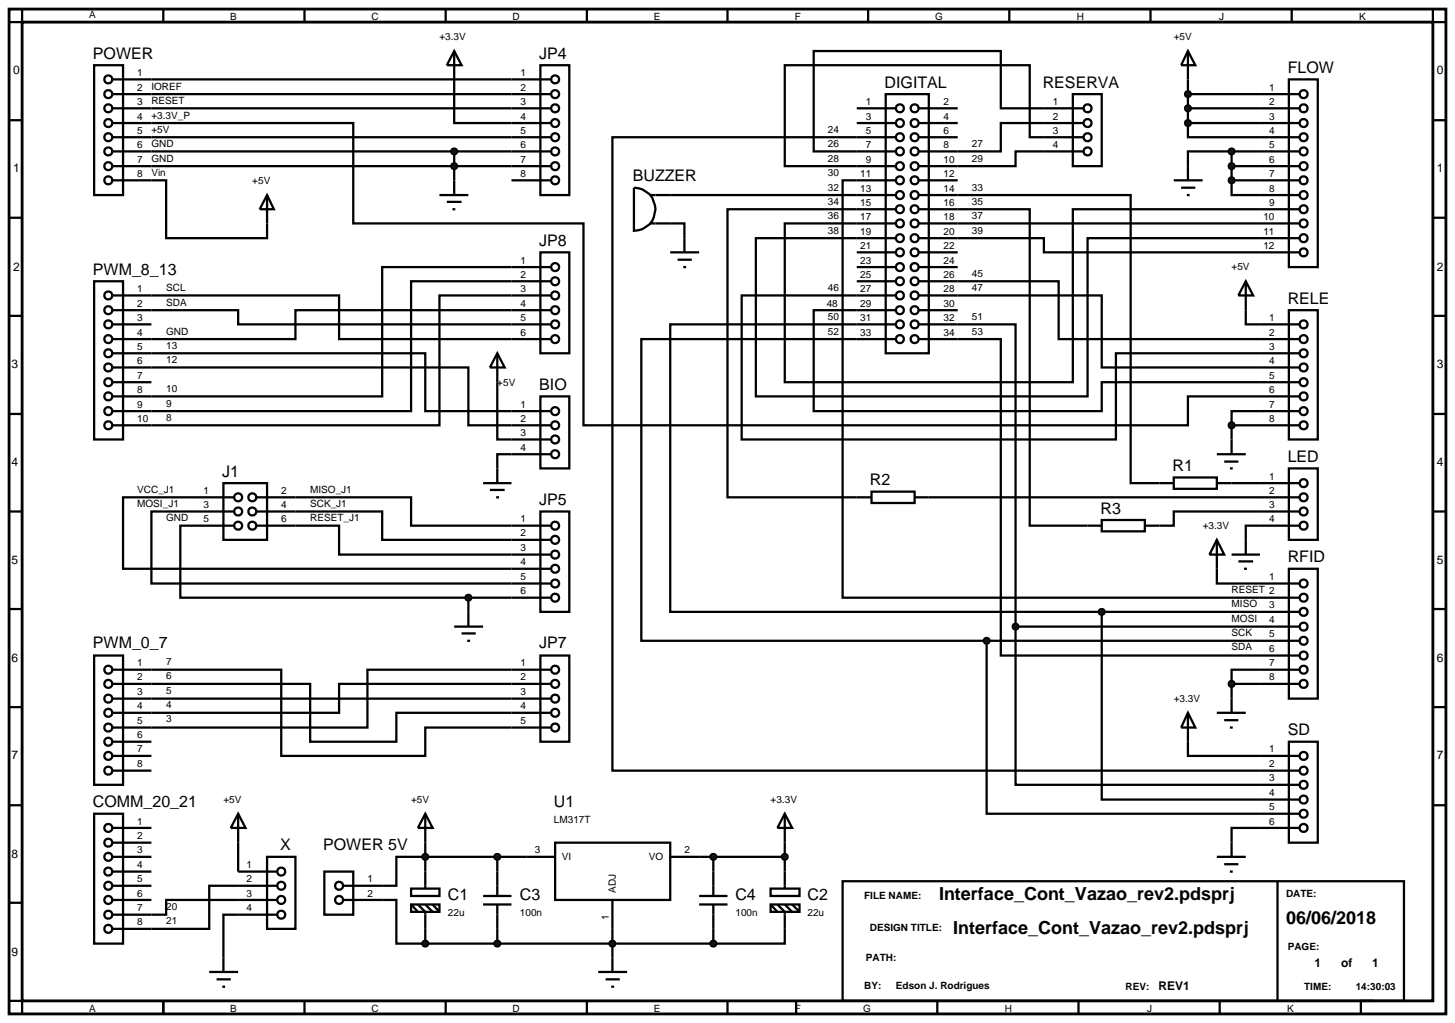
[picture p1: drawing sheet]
<svg xmlns="http://www.w3.org/2000/svg" width="257mm" height="180mm" viewBox="0 0 257 180" stroke-linecap="round" stroke-linejoin="round" font-family="sans-serif">
<path d="M1.6 1.6h253.4v177.2h-253.4zM3.9 3.9h248.8v172.6h-248.8z" fill="none" stroke="#000" stroke-width=".5"/>
<g fill="none" stroke="#000" stroke-width=".4">
<path d="M3.9 1.6v2.3h-2.3M16.6 11.5h5.1v22.9h-5.1zM19.9 14h70.3M19.9 16.6h70.3M19.9 19.1h70.3M28.8 1.6v2.3M53.7 1.6v2.3M78.6 1.6v2.3M80.1 14v7.7h10.1M103.5 1.6v2.3M128.3 1.6v2.3M151.1 19.1h6.9"/>
<path d="M153.1 1.6v2.3M156.2 16.6h7.6v45.7h-7.6zM162 19.1h6.9M178 1.6v2.3M184.1 19.1h-7.6v-10.1h-33v17.7h14.5M202.9 1.6v2.3M209.5 16.6h12.7M209.5 19.1h12.7M209.5 14v7.7M227.8 1.6v2.3M252.7 1.6v2.3h2.3M1.6 21.2h2.3"/>
<path d="M1.6 38.4h2.3M19.9 21.7h42.4v17.7h40.6v35.6h106.6v-5.1h12.7M19.9 31.8h9.4v10.2h17.8v-2.6M19.9 24.2h70.3M19.9 29.3h70.3M19.9 26.7h70.3M80.1 26.7v5.1M118.2 39.4h2.5v2.6M118.2 34.4h39.8M151.1 21.7h6.9M158 31.8h-9.4v73.6h73.6M158 24.2h-50v111.7h114.2"/>
<path d="M158 36.9h-29.7v50.8h22.8M162 34.4h37.4v50.8h5.1M162 36.9h19.6v55.8h10.2M162 24.2h6.9M162 39.4h60.2M162 31.8h6.9M162 21.7h6.9M184.1 21.7h-7.6v5h-14.5M184.1 24.2h-2.5v-12.7h-43.2v17.8h19.6M184.1 26.7h-5v2.6h-17.1M209.5 21.7v2.5h12.7M209.5 21.7h12.7"/>
<path d="M217.2 26.7h-7.7v2.6M217.2 31.8v2.6h5M217.2 29.3h5M217.2 26.7h5M217.2 26.7v5.1M217.2 31.8h5M222.2 36.9h-33v30.5h-50.8v-28h19.6M252.7 21.2h2.3M252.7 38.4h2.3M1.6 55.7h2.3M16.6 49.6h5.1v27.9h-5.1zM19.9 52.1h39.9v7.7h37.3"/>
<path d="M19.9 54.7h22.1v2.5h55.1M19.9 57.2h6.8M95.3 44.5h5.1v17.8h-5.1zM97.1 54.7h-45v5.1h-32.2M97.1 47.1h-29.7v22.8h-47.5M97.1 49.6h-24.6v22.9h-52.6M97.1 52.1h-19.6v22.9h-57.6M151.1 47.1h6.9M151.1 49.6h6.9M151.1 44.5h6.9M158 42h-24.7v27.9h58.5v-27.9h30.4M158 52.1h-27.2v25.4h66v-15.2h25.4"/>
<path d="M158 54.7h-14.5v17.8h50.8v-5.1h27.9M158 57.2h-39.8v50.7h76.1M158 59.8h-44.9v53.2h60.9M162 42h22.1v2.5h38.1M162 49.6h24.7v10.2h35.5M162 52.1h32.3v12.7h27.9M162 59.8h14.5v55.8h45.7M162 57.2h17.1v53.3M162 47.1h6.9M162 54.7h6.9M162 44.5h6.9M219.7 54.7v2.5h2.5"/>
<path d="M252.7 55.7h2.3M1.6 73h2.3M19.9 62.3h55.1v10.2h15.2M19.9 64.8h62.7v10.2h7.6M19.9 67.4h6.8M87.7 67.4v10.1h2.5M217.2 75v2.5M217.2 75h5M222.2 72.5h-5v2.5M252.7 73h2.3M1.6 90.2h2.3M34.4 87.7h-12.7v12.6h75.4"/>
<path d="M34.4 90.2h-7.7v12.7h70.4M34.4 92.7h-2.6v12.7h50.8M52.1 87.7h20.4v5h24.6M52.1 90.2h15.3v5h29.7M52.1 92.7h7.7v5.1h37.3M90.2 80.1h-2.5v2.5M95.3 90.2h5.1v17.7h-5.1zM163.8 87.7h58.4M217.2 85.2h5M222.2 90.2h-15.2v2.5h-2.5M222.2 92.7h-2.5v2.5M252.7 90.2h2.3"/>
<path d="M1.6 107.4h2.3M16.6 115.6h5.1v22.8h-5.1zM19.9 118.1h29.7v15.2h25.4v-5h22.1M82.6 105.4h14.5M82.6 105.4v2.5M95.3 115.6h5.1v15.2h-5.1zM97.1 118.1h-32.3v10.2h-44.9M174 113v30.5h48.2M174 113h48.2M179.1 110.5v27.9h43.1M179.1 110.5h43.1M194.3 107.9v33.1h27.9"/>
<path d="M194.3 107.9h27.9M214.6 100.3v2.6h7.6M222.2 118.1h-5v2.5M252.7 107.4h2.3M1.6 124.7h2.3M19.9 120.6h34.8v10.2h15.2v-5.1h27.2M19.9 123.2h77.2M19.9 130.8h6.8M19.9 133.3h6.8M19.9 135.9h6.8M97.1 120.6h-37.3v5.1h-39.9M209.5 130.8v2.5h12.7"/>
<path d="M217.2 120.6v2.6M217.2 120.6h5M252.7 124.7h2.3M1.6 142h2.3M1.6 159.2h2.3M16.6 143.5h5.1v22.9h-5.1zM19.9 151.1h6.8M19.9 146h6.8M19.9 148.6h6.8M19.9 153.7h6.8M19.9 156.2h6.8M19.9 158.7h6.8"/>
<path d="M42 156.2h-5.1v7.6h-17M42 158.7h-12.7v2.6h-9.4M42 148.6v5.1M67.4 158.7h2.5v7.7h5.1M72.5 156.7h5v1.3h-5zM72.5 159.5h5v1.3h-5zM72.5 159.5l1.2 1.3M73.7 159.5l1.3 1.3v5.6M75 143.5l1.3 2.5h-2.6zM75 143.5v13.2M75 159.5l1.3 1.3M76.3 159.5l1.2 1.3"/>
<path d="M85.2 159.5h5M85.2 158h5M87.7 151.1v6.9M87.7 159.5v6.9M97.9 148.6h20.3v10.1h-20.3zM97.9 151.1h-28v5.1h-2.5M108 158.7v12.7M118.2 151.1h20.2M123.3 159.5h5M123.3 158h5M125.8 151.1v6.9M125.8 159.5v6.9"/>
<path d="M135.9 156.7h5.1v1.3h-5.1zM135.9 159.5h5.1v1.3h-5.1zM135.9 159.5l1.2 1.3M137.1 159.5l1.3 1.3v5.6h-12.6M138.4 143.5l1.3 2.5h-2.6zM138.4 143.5v13.2M138.4 159.5l1.3 1.3M139.7 159.5l1.3 1.3M148.6 155.4h99v21.1h-99zM222.2 146h-5v2.6M225.3 155.4v21.1M252.7 142h2.3"/>
<path d="M1.6 176.5h2.3v2.3M28.8 176.5v2.3M42 161.3h-2.6v7.6M53.7 176.5v2.3M75 166.4h50.8M78.6 176.5v2.3M103.5 176.5v2.3M105.5 171.4h5.1M106.8 172.7h2.5M107.8 174h.5M128.3 176.5v2.3M140.4 176.5v2.3"/>
<path d="M165.3 176.5v2.3M190.2 176.5v2.3M215.1 176.5v2.3M242.3 176.5h-2.3v2.3"/>
<circle cx="19.1" cy="14" r=".7"/>
<circle cx="19.1" cy="16.6" r=".7"/>
<circle cx="19.1" cy="19.1" r=".7"/>
<circle cx="158.7" cy="19.1" r=".7"/>
<circle cx="161.3" cy="19.1" r=".7"/>
<circle cx="19.1" cy="29.3" r=".7"/>
<circle cx="19.1" cy="26.7" r=".7"/>
<circle cx="19.1" cy="24.2" r=".7"/>
<circle cx="19.1" cy="21.7" r=".7"/>
<circle cx="19.1" cy="31.8" r=".7"/>
<circle cx="158.7" cy="29.3" r=".7"/>
<circle cx="158.7" cy="39.4" r=".7"/>
<circle cx="158.7" cy="26.7" r=".7"/>
<circle cx="158.7" cy="24.2" r=".7"/>
<circle cx="158.7" cy="36.9" r=".7"/>
<circle cx="158.7" cy="34.4" r=".7"/>
<circle cx="158.7" cy="21.7" r=".7"/>
<circle cx="158.7" cy="31.8" r=".7"/>
<circle cx="161.3" cy="36.9" r=".7"/>
<circle cx="161.3" cy="24.2" r=".7"/>
<circle cx="161.3" cy="31.8" r=".7"/>
<circle cx="161.3" cy="21.7" r=".7"/>
<circle cx="161.3" cy="34.4" r=".7"/>
<circle cx="161.3" cy="26.7" r=".7"/>
<circle cx="161.3" cy="39.4" r=".7"/>
<circle cx="161.3" cy="29.3" r=".7"/>
<circle cx="19.1" cy="52.1" r=".7"/>
<circle cx="19.1" cy="54.7" r=".7"/>
<circle cx="19.1" cy="59.8" r=".7"/>
<circle cx="19.1" cy="57.2" r=".7"/>
<circle cx="97.9" cy="54.7" r=".7"/>
<circle cx="97.9" cy="52.1" r=".7"/>
<circle cx="97.9" cy="49.6" r=".7"/>
<circle cx="97.9" cy="59.8" r=".7"/>
<circle cx="97.9" cy="47.1" r=".7"/>
<circle cx="97.9" cy="57.2" r=".7"/>
<circle cx="158.7" cy="42" r=".7"/>
<circle cx="158.7" cy="54.7" r=".7"/>
<circle cx="158.7" cy="52.1" r=".7"/>
<circle cx="158.7" cy="49.6" r=".7"/>
<circle cx="158.7" cy="59.8" r=".7"/>
<circle cx="158.7" cy="47.1" r=".7"/>
<circle cx="158.7" cy="57.2" r=".7"/>
<circle cx="158.7" cy="44.5" r=".7"/>
<circle cx="161.3" cy="49.6" r=".7"/>
<circle cx="161.3" cy="57.2" r=".7"/>
<circle cx="161.3" cy="44.5" r=".7"/>
<circle cx="161.3" cy="47.1" r=".7"/>
<circle cx="161.3" cy="59.8" r=".7"/>
<circle cx="161.3" cy="52.1" r=".7"/>
<circle cx="161.3" cy="54.7" r=".7"/>
<circle cx="161.3" cy="42" r=".7"/>
<circle cx="19.1" cy="67.4" r=".7"/>
<circle cx="19.1" cy="64.8" r=".7"/>
<circle cx="19.1" cy="75" r=".7"/>
<circle cx="19.1" cy="62.3" r=".7"/>
<circle cx="19.1" cy="72.5" r=".7"/>
<circle cx="19.1" cy="69.9" r=".7"/>
<circle cx="97.9" cy="95.2" r=".7"/>
<circle cx="97.9" cy="92.7" r=".7"/>
<circle cx="97.9" cy="97.8" r=".7"/>
<circle cx="19.1" cy="118.1" r=".7"/>
<circle cx="97.9" cy="100.3" r=".7"/>
<circle cx="97.9" cy="102.9" r=".7"/>
<circle cx="97.9" cy="118.1" r=".7"/>
<circle cx="97.9" cy="105.4" r=".7"/>
<circle cx="19.1" cy="133.3" r=".7"/>
<circle cx="19.1" cy="125.7" r=".7"/>
<circle cx="19.1" cy="120.6" r=".7"/>
<circle cx="19.1" cy="128.3" r=".7"/>
<circle cx="19.1" cy="130.8" r=".7"/>
<circle cx="19.1" cy="135.9" r=".7"/>
<circle cx="19.1" cy="123.2" r=".7"/>
<circle cx="97.9" cy="120.6" r=".7"/>
<circle cx="97.9" cy="125.7" r=".7"/>
<circle cx="97.9" cy="128.3" r=".7"/>
<circle cx="97.9" cy="123.2" r=".7"/>
<circle cx="19.1" cy="158.7" r=".7"/>
<circle cx="19.1" cy="153.7" r=".7"/>
<circle cx="19.1" cy="151.1" r=".7"/>
<circle cx="19.1" cy="146" r=".7"/>
<circle cx="19.1" cy="156.2" r=".7"/>
<circle cx="19.1" cy="148.6" r=".7"/>
<circle cx="19.1" cy="163.8" r=".7"/>
<circle cx="19.1" cy="161.3" r=".7"/>
</g>
<g fill="#004000" stroke="#000" stroke-width=".4">
<path d="M74.6 150.8l.4-.2-.5 .5zM75 150.6l.4 .2 .1 .3zM75 151.6l.5-.5-.2 .4zM74.5 151.1l.5 .5-.3-.1z"/>
<path d="M87.3 150.8l.4-.2-.5 .5zM87.7 150.6l.4 .2 .1 .3zM87.7 151.6l.5-.5-.2 .4zM87.2 151.1l.5 .5-.3-.1z"/>
<path d="M87.3 166.1l.4-.2-.5 .5zM87.7 165.9l.3 .1 .2 .4zM87.7 166.9l.5-.5-.2 .4zM87.2 166.4l.5 .5-.4-.2z"/>
<path d="M107.6 166.1l.4-.2-.5 .5zM108 165.9l.3 .1 .2 .4zM108.5 166.4l-.2 .4-.3 .1zM107.5 166.4l.5 .5-.3-.1z"/>
<path d="M125.5 166l.3-.1-.5 .5zM125.8 165.9l.3 .1 .2 .4zM125.8 166.9l.5-.5-.2 .4zM125.3 166.4l.5 .5-.3-.1z"/>
<path d="M125.4 150.8l.4-.2-.5 .5zM125.8 150.6l.4 .2 .1 .3zM125.8 151.6l.5-.5-.2 .4zM125.3 151.1l.5 .5-.3-.1z"/>
<path d="M138 150.8l.4-.2-.5 .5zM138.4 150.6l.4 .2 .1 .3zM138.9 151.1l-.2 .4-.3 .1zM137.9 151.1l.5 .5-.3-.1z"/>
</g>
<g fill="#004000">
<path d="M74.5 151.1l.5-.5 .5 .5-.5 .5z"/>
<path d="M87.2 151.1l.5-.5 .5 .5-.5 .5z"/>
<path d="M87.2 166.4l.5-.5 .5 .5-.5 .5z"/>
<path d="M107.5 166.4l.5-.5 .5 .5-.5 .5z"/>
<path d="M125.8 165.9l.5 .5-.5 .5-.5-.5z"/>
<path d="M125.8 150.6l.5 .5-.5 .5-.5-.5z"/>
<path d="M138.4 150.6l.5 .5-.5 .5-.5-.5z"/>
</g>
<g fill="none" stroke="#000" stroke-width=".4">
<path d="M80.1 9l1.3 2.5h-2.6zM80.1 9v5M90.2 14h6.9M90.2 16.6h6.9M90.2 19.1h6.9M95.3 11.5h5.1v22.9h-5.1zM77.5 34.4h5.1M78.8 35.6h2.6M79.8 36.9h.5M80.1 31.8v2.6M90.2 21.7h6.9M90.2 24.2h6.9"/>
<path d="M90.2 26.7h6.9M90.2 29.3h6.9M90.2 31.8h6.9M87.7 62.3l1.3 2.5h-2.6zM87.7 62.3v5.1M90.2 72.5h6.9M90.2 75h6.9M90.2 77.5h6.9M95.3 69.9h5.1v12.7h-5.1zM85.2 85.2h5M86.4 86.4h2.6M87.5 87.7h.5"/>
<path d="M87.7 82.6v2.6M90.2 80.1h6.9M42 153.7h6.8M42 156.2h6.8M42 158.7h6.8M47.1 151.1h5v12.7h-5zM42 161.3h6.8"/>
<circle cx="97.9" cy="14" r=".7"/>
<circle cx="97.9" cy="16.6" r=".7"/>
<circle cx="97.9" cy="19.1" r=".7"/>
<circle cx="97.9" cy="29.3" r=".7"/>
<circle cx="97.9" cy="26.7" r=".7"/>
<circle cx="97.9" cy="24.2" r=".7"/>
<circle cx="97.9" cy="21.7" r=".7"/>
<circle cx="97.9" cy="31.8" r=".7"/>
<circle cx="97.9" cy="77.5" r=".7"/>
<circle cx="97.9" cy="75" r=".7"/>
<circle cx="97.9" cy="72.5" r=".7"/>
<circle cx="97.9" cy="80.1" r=".7"/>
<circle cx="49.6" cy="158.7" r=".7"/>
<circle cx="49.6" cy="153.7" r=".7"/>
<circle cx="49.6" cy="156.2" r=".7"/>
<circle cx="49.6" cy="161.3" r=".7"/>
</g>
<g fill="#004000" stroke="#000" stroke-width=".4">
<path d="M79.7 29l.4-.2-.5 .5zM80.1 28.8l.3 .1 .2 .4zM80.1 29.8l.5-.5-.2 .4zM79.6 29.3l.5 .5-.4-.2z"/>
<path d="M79.7 26.4l.4-.2-.5 .5zM80.1 26.2l.3 .1 .2 .4zM80.1 27.2l.5-.5-.2 .4zM79.6 26.7l.5 .5-.4-.2z"/>
</g>
<g fill="#004000">
<path d="M79.6 29.3l.5-.5 .5 .5-.5 .5z"/>
<path d="M79.6 26.7l.5-.5 .5 .5-.5 .5z"/>
</g>
<g fill="none" stroke="#000" stroke-width=".4">
<path d="M209.5 9l1.3 2.5h-2.5zM209.5 9v5M222.2 16.6h6.9M222.2 19.1h6.9M227.3 14h5.1v33.1h-5.1zM207 31.8h5.1M208.3 33.1h2.5M209.3 34.4h.5M209.5 29.3v2.5M222.2 21.7h6.9M222.2 24.2h6.9M222.2 26.7h6.9"/>
<path d="M222.2 29.3h6.9M222.2 31.8h6.9M222.2 34.4h6.9M222.2 36.9h6.9M222.2 39.4h6.9M222.2 42h6.9M222.2 44.5h6.9"/>
<circle cx="229.9" cy="16.6" r=".7"/>
<circle cx="229.9" cy="19.1" r=".7"/>
<circle cx="229.9" cy="26.7" r=".7"/>
<circle cx="229.9" cy="29.3" r=".7"/>
<circle cx="229.9" cy="39.4" r=".7"/>
<circle cx="229.9" cy="36.9" r=".7"/>
<circle cx="229.9" cy="24.2" r=".7"/>
<circle cx="229.9" cy="34.4" r=".7"/>
<circle cx="229.9" cy="21.7" r=".7"/>
<circle cx="229.9" cy="31.8" r=".7"/>
<circle cx="229.9" cy="42" r=".7"/>
<circle cx="229.9" cy="44.5" r=".7"/>
</g>
<g fill="#004000" stroke="#000" stroke-width=".4">
<path d="M216.8 26.4l.4-.2-.5 .5zM217.2 26.2l.4 .2 .1 .3zM217.7 26.7l-.1 .3-.4 .2zM216.7 26.7l.5 .5-.4-.2z"/>
<path d="M216.8 29l.4-.2-.5 .5zM217.2 28.8l.4 .2 .1 .3zM217.7 29.3l-.1 .3-.4 .2zM216.7 29.3l.5 .5-.4-.2z"/>
<path d="M216.9 31.4l.3-.1-.5 .5zM217.2 31.3l.4 .2 .1 .3zM217.7 31.8l-.1 .3-.4 .2zM216.7 31.8l.5 .5-.4-.2z"/>
<path d="M209.1 16.3l.4-.2-.5 .5zM209.5 16.1l.3 .1 .2 .4zM209.5 17.1l.5-.5-.2 .4zM209 16.6l.5 .5-.4-.2z"/>
<path d="M209.2 18.7l.3-.1-.5 .5zM209.5 18.6l.4 .2 .1 .3zM209.5 19.6l.5-.5-.2 .4zM209 19.1l.5 .5-.4-.2z"/>
<path d="M209.2 21.3l.3-.1-.5 .5zM209.5 21.2l.4 .2 .1 .3zM209.5 22.2l.5-.5-.2 .4zM209 21.7l.5 .5-.4-.2z"/>
</g>
<g fill="#004000">
<path d="M216.7 26.7l.5-.5 .5 .5-.5 .5z"/>
<path d="M216.7 29.3l.5-.5 .5 .5-.5 .5z"/>
<path d="M217.2 31.3l.5 .5-.5 .5-.5-.5z"/>
<path d="M209 16.6l.5-.5 .5 .5-.5 .5z"/>
<path d="M209.5 18.6l.5 .5-.5 .5-.5-.5z"/>
<path d="M209.5 21.2l.5 .5-.5 .5-.5-.5z"/>
</g>
<g fill="none" stroke="#000" stroke-width=".4">
<path d="M219.7 49.6l1.3 2.5h-2.6zM219.7 49.6v5.1M222.2 57.2h6.9M222.2 59.8h6.9M227.3 54.7h5.1v22.8h-5.1zM217.2 77.5v2.6M222.2 62.3h6.9M222.2 64.8h6.9M222.2 67.4h6.9M222.2 69.9h6.9M222.2 72.5h6.9M222.2 75h6.9"/>
<path d="M214.6 80.1h5.1M215.9 81.4h2.5M216.9 82.6h.5"/>
<circle cx="229.9" cy="59.8" r=".7"/>
<circle cx="229.9" cy="57.2" r=".7"/>
<circle cx="229.9" cy="67.4" r=".7"/>
<circle cx="229.9" cy="64.8" r=".7"/>
<circle cx="229.9" cy="62.3" r=".7"/>
<circle cx="229.9" cy="75" r=".7"/>
<circle cx="229.9" cy="72.5" r=".7"/>
<circle cx="229.9" cy="69.9" r=".7"/>
</g>
<path d="M216.8 74.7l.4-.2-.5 .5zM217.2 74.5l.4 .2 .1 .3zM217.7 75l-.1 .3-.4 .2zM216.7 75l.5 .5-.4-.2z" fill="#004000" stroke="#000" stroke-width=".4"/>
<path d="M216.7 75l.5-.5 .5 .5-.5 .5z" fill="#004000"/>
<g fill="none" stroke="#000" stroke-width=".4">
<path d="M214.6 95.2l1.3 2.6h-2.6zM214.6 95.2v5.1M222.2 102.9h6.9M222.2 105.4h6.9M222.2 107.9h6.9M222.2 110.5h6.9M222.2 113h6.9M222.2 115.6h6.9M222.2 118.1h6.9M227.3 100.3h5.1v22.9h-5.1zM209.5 125.7l1.3 2.6h-2.5zM209.5 125.7v5.1"/>
<path d="M214.6 125.7h5.1M215.9 127h2.5M216.9 128.3h.5M217.2 123.2v2.5M222.2 120.6h6.9M222.2 133.3h6.9M222.2 135.9h6.9M222.2 138.4h6.9M227.3 130.8h5.1v17.8h-5.1zM214.6 151.1h5.1M215.9 152.4h2.5M216.9 153.7h.5"/>
<path d="M217.2 148.6v2.5M222.2 141h6.9M222.2 143.5h6.9M222.2 146h6.9"/>
<circle cx="229.9" cy="107.9" r=".7"/>
<circle cx="229.9" cy="113" r=".7"/>
<circle cx="229.9" cy="102.9" r=".7"/>
<circle cx="229.9" cy="115.6" r=".7"/>
<circle cx="229.9" cy="105.4" r=".7"/>
<circle cx="229.9" cy="118.1" r=".7"/>
<circle cx="229.9" cy="110.5" r=".7"/>
<circle cx="229.9" cy="133.3" r=".7"/>
<circle cx="229.9" cy="120.6" r=".7"/>
<circle cx="229.9" cy="138.4" r=".7"/>
<circle cx="229.9" cy="135.9" r=".7"/>
<circle cx="229.9" cy="141" r=".7"/>
<circle cx="229.9" cy="146" r=".7"/>
<circle cx="229.9" cy="143.5" r=".7"/>
</g>
<g fill="#004000" stroke="#000" stroke-width=".4">
<path d="M216.9 120.2l.3-.1-.5 .5zM217.2 120.1l.4 .2 .1 .3zM217.7 120.6l-.1 .3-.4 .2zM216.7 120.6l.5 .5-.4-.2z"/>
<path d="M178.8 110.1l.3-.1-.5 .5zM179.1 110l.3 .1 .2 .4zM179.6 110.5l-.1 .3-.4 .2zM178.6 110.5l.5 .5-.4-.2z"/>
<path d="M193.9 107.6l.4-.2-.5 .5zM194.3 107.4l.3 .1 .2 .4zM194.8 107.9l-.1 .3-.4 .2zM193.8 107.9l.5 .5-.4-.2z"/>
<path d="M173.6 112.7l.4-.2-.5 .5zM174 112.5l.4 .2 .1 .3zM174 113.5l.5-.5-.2 .4zM173.5 113l.5 .5-.3-.1z"/>
</g>
<g fill="#004000">
<path d="M217.2 120.1l.5 .5-.5 .5-.5-.5z"/>
<path d="M179.1 110l.5 .5-.5 .5-.5-.5z"/>
<path d="M193.8 107.9l.5-.5 .5 .5-.5 .5z"/>
<path d="M174 112.5l.5 .5-.5 .5-.5-.5z"/>
</g>
<g fill="none" stroke="#000" stroke-width=".4">
<path d="M184.1 19.1h6.9M189.2 16.6h5.1v12.7h-5.1zM184.1 21.7h6.9M184.1 24.2h6.9M184.1 26.7h6.9M34.4 87.7h6.8M34.4 90.2h6.8M34.4 92.7h6.8M39.4 85.2h7.7v10h-7.7zM45.3 87.7h6.8M45.3 90.2h6.8M45.3 92.7h6.8"/>
<path d="M80.1 110.5h5.1M81.4 111.7h2.5M82.4 113h.5M82.6 107.9v2.6"/>
<circle cx="191.8" cy="19.1" r=".7"/>
<circle cx="191.8" cy="26.7" r=".7"/>
<circle cx="191.8" cy="24.2" r=".7"/>
<circle cx="191.8" cy="21.7" r=".7"/>
<circle cx="42" cy="90.2" r=".7"/>
<circle cx="42" cy="92.7" r=".7"/>
<circle cx="42" cy="87.7" r=".7"/>
<circle cx="44.5" cy="90.2" r=".7"/>
<circle cx="44.5" cy="92.7" r=".7"/>
<circle cx="44.5" cy="87.7" r=".7"/>
</g>
<path d="M82.3 105l.3-.1-.5 .5zM82.6 104.9l.4 .2 .1 .3zM83.1 105.4l-.1 .3-.4 .2zM82.1 105.4l.5 .5-.3-.1z" fill="#004000" stroke="#000" stroke-width=".4"/>
<path d="M82.6 104.9l.5 .5-.5 .5-.5-.5z" fill="#004000"/>
<g fill="none" stroke="#000" stroke-width=".4">
<path d="M47.1 34.4l1.2 2.5h-2.5zM47.1 34.4v5M111.8 33.1a3.8 3.8 0 0 1 3.8 3.8 3.8 3.8 0 0 1-3.8 3.8zM114.6 39.4h3.6M114.6 34.4h3.6M118.2 44.5h5.1M119.5 45.8h2.5M120.5 47.1h.5M120.7 42v2.5M151.1 87.7h2.6M153.7 86.7h7.6v2h-7.6zM161.3 87.7h2.5"/>
<path d="M191.8 92.7h2.5M194.3 91.7h7.6v2h-7.6zM201.9 92.7h2.6M204.5 85.2h2.5M207 84.2h7.6v2h-7.6zM214.6 85.2h2.6M217.2 97.8h5M218.4 99h2.6M219.7 95.2v2.6M222.2 85.2h6.9M222.2 87.7h6.9M222.2 90.2h6.9"/>
<path d="M222.2 92.7h6.9M227.3 82.6h5.1v12.6h-5.1zM219.4 100.3h.5M57.2 153.7h5.1v7.6h-5.1zM60.5 156.2h6.9M60.5 158.7h6.9"/>
<circle cx="229.9" cy="90.2" r=".7"/>
<circle cx="229.9" cy="92.7" r=".7"/>
<circle cx="229.9" cy="87.7" r=".7"/>
<circle cx="229.9" cy="85.2" r=".7"/>
<circle cx="59.8" cy="156.2" r=".7"/>
<circle cx="59.8" cy="158.7" r=".7"/>
</g>
<path d="M74.6 166.1l.4-.2-.5 .5zM75 165.9l.3 .1 .2 .4zM75 166.9l.5-.5-.2 .4zM74.5 166.4l.5 .5-.4-.2z" fill="#004000" stroke="#000" stroke-width=".4"/>
<path d="M74.5 166.4l.5-.5 .5 .5-.5 .5z" fill="#004000"/>
<path d="M42 143.5l1.3 2.5h-2.6zM42 143.5v5.1M36.9 171.4h5.1M38.2 172.7h2.5M39.2 174h.5M39.4 168.9v2.5" fill="none" stroke="#000" stroke-width=".4"/>
<g font-size="3.2">
<text x="165.6" y="158.8">Interface_Cont_Vazao_rev2.pdsprj</text>
<text x="168.1" y="164.7">Interface_Cont_Vazao_rev2.pdsprj</text>
<text x="226.8" y="162.9">06/06/2018</text>
</g>
<g font-size="2.8">
<text x="16.4" y="10.4">POWER</text>
<text x="95.1" y="10.4">JP4</text>
<text x="156" y="15.5">DIGITAL</text>
<text x="183.9" y="15.5">RESERVA</text>
<text x="227.1" y="12.9">FLOW</text>
<text x="111.6" y="32">BUZZER</text>
<text x="95.1" y="43.4">JP8</text>
<text x="16.4" y="48.5">PWM_8_13</text>
<text x="227.1" y="53.6">RELE</text>
<text x="95.1" y="68.8">BIO</text>
<text x="206.8" y="83.1">R1</text>
<text x="227.1" y="81.5">LED</text>
<text x="39.2" y="84.1">J1</text>
<text x="95.1" y="89.1">JP5</text>
<text x="153.4" y="85.6">R2</text>
<text x="194.1" y="90.6">R3</text>
<text x="227.1" y="99.2">RFID</text>
<text x="16.4" y="114.4">PWM_0_7</text>
<text x="95.1" y="114.4">JP7</text>
<text x="227.1" y="129.7">SD</text>
<text x="16.4" y="142.4">COMM_20_21</text>
<text x="97.7" y="142.3">U1</text>
<text x="49.4" y="150">X</text>
<text x="57" y="150">POWER 5V</text>
<text x="79" y="158.8">C1</text>
<text x="91.7" y="158.8">C3</text>
<text x="129.7" y="158.8">C4</text>
<text x="142.4" y="158.8">C2</text>
</g>
<g font-size="2.1">
<text x="2.3" y="13.1">0</text>
<text x="253.4" y="13.1">0</text>
<text x="2.3" y="30.4">1</text>
<text x="253.4" y="30.4">1</text>
<text x="2.3" y="47.7">2</text>
<text x="253.4" y="47.7">2</text>
<text x="2" y="64.9">3</text>
<text x="253.4" y="64.9">3</text>
<text x="2" y="82.2">4</text>
<text x="253.4" y="82.2">4</text>
<text x="2" y="99.4">5</text>
<text x="253.4" y="99.4">5</text>
<text x="2" y="116.7">6</text>
<text x="253.4" y="116.7">6</text>
<text x="2" y="133.9">7</text>
<text x="253.4" y="133.9">7</text>
<text x="2" y="151.2">8</text>
<text x="2" y="168.5">9</text>
<text x="231.8" y="170.5">1</text>
<text x="236.5" y="170.5">of</text>
<text x="242" y="170.5">1</text>
<text x="204.3" y="174.6">REV1</text>
</g>
<g font-size="1.8">
<text x="15.7" y="3.2">A</text>
<text x="40.6" y="3.5">B</text>
<text x="65.5" y="3.5">C</text>
<text x="90.4" y="3.5">D</text>
<text x="115.3" y="3.5">E</text>
<text x="140.2" y="3.5">F</text>
<text x="164.9" y="3.5">G</text>
<text x="189.9" y="3.5">H</text>
<text x="215" y="3.5">J</text>
<text x="239.7" y="3.5">K</text>
<text x="77.5" y="7">+3.3V</text>
<text x="207" y="7">+5V</text>
<text x="24.2" y="13.4">1</text>
<text x="24.2" y="16">2</text>
<text x="26.7" y="15.8">IOREF</text>
<text x="91.8" y="13.4">1</text>
<text x="91.8" y="16">2</text>
<text x="223.8" y="16">1</text>
<text x="24.2" y="18.5">3</text>
<text x="24.2" y="21.1">4</text>
<text x="24.2" y="23.6">5</text>
<text x="26.7" y="18.3">RESET</text>
<text x="26.7" y="23.4">+5V</text>
<text x="26.7" y="20.9">+3.3V_P</text>
<text x="91.8" y="18.5">3</text>
<text x="91.8" y="21.1">4</text>
<text x="91.8" y="23.6">5</text>
<text x="146" y="23.4">24</text>
<text x="152.7" y="18.5">1</text>
<text x="152.7" y="21.1">3</text>
<text x="152.7" y="23.6">5</text>
<text x="166.4" y="18.5">2</text>
<text x="166.4" y="21.1">4</text>
<text x="166.4" y="23.6">6</text>
<text x="185.7" y="18.5">1</text>
<text x="185.7" y="21.1">2</text>
<text x="185.7" y="23.6">3</text>
<text x="223.8" y="18.5">2</text>
<text x="223.8" y="21.1">3</text>
<text x="223.8" y="23.6">4</text>
<text x="24.2" y="26.1">6</text>
<text x="24.2" y="28.7">7</text>
<text x="26.7" y="28.5">GND</text>
<text x="26.7" y="25.9">GND</text>
<text x="91.8" y="26.1">6</text>
<text x="91.8" y="28.7">7</text>
<text x="146" y="25.9">26</text>
<text x="146" y="28.5">28</text>
<text x="152.7" y="26.1">7</text>
<text x="152.7" y="28.7">9</text>
<text x="166.4" y="26.1">8</text>
<text x="166.4" y="28.7">10</text>
<text x="171.4" y="25.9">27</text>
<text x="171.4" y="28.5">29</text>
<text x="185.7" y="26.1">4</text>
<text x="223.8" y="26.1">5</text>
<text x="223.8" y="28.7">6</text>
<text x="24.2" y="31.2">8</text>
<text x="26.7" y="31">Vin</text>
<text x="44.5" y="32.4">+5V</text>
<text x="91.8" y="31.2">8</text>
<text x="146" y="31">30</text>
<text x="146" y="33.6">32</text>
<text x="151.7" y="31.2">11</text>
<text x="151.7" y="33.8">13</text>
<text x="166.4" y="31.2">12</text>
<text x="166.4" y="33.8">14</text>
<text x="171.4" y="33.6">33</text>
<text x="223.8" y="31.2">7</text>
<text x="223.8" y="33.8">8</text>
<text x="146" y="38.6">36</text>
<text x="146" y="41.2">38</text>
<text x="146" y="36.1">34</text>
<text x="151.7" y="36.3">15</text>
<text x="151.7" y="38.8">17</text>
<text x="151.7" y="41.4">19</text>
<text x="166.4" y="36.3">16</text>
<text x="166.4" y="38.8">18</text>
<text x="166.4" y="41.4">20</text>
<text x="171.4" y="38.6">37</text>
<text x="171.4" y="41.2">39</text>
<text x="171.4" y="36.1">35</text>
<text x="222.8" y="38.8">10</text>
<text x="222.8" y="41.4">11</text>
<text x="223.8" y="36.3">9</text>
<text x="91.8" y="46.5">1</text>
<text x="151.7" y="43.9">21</text>
<text x="151.7" y="46.5">23</text>
<text x="166.4" y="43.9">22</text>
<text x="166.4" y="46.5">24</text>
<text x="217.2" y="47.7">+5V</text>
<text x="222.8" y="43.9">12</text>
<text x="24.2" y="51.5">1</text>
<text x="29.3" y="51.3">SCL</text>
<text x="29.3" y="53.9">SDA</text>
<text x="91.8" y="49">2</text>
<text x="91.8" y="51.5">3</text>
<text x="146" y="51.3">46</text>
<text x="151.7" y="49">25</text>
<text x="151.7" y="51.5">27</text>
<text x="166.4" y="49">26</text>
<text x="166.4" y="51.5">28</text>
<text x="171.4" y="48.8">45</text>
<text x="171.4" y="51.3">47</text>
<text x="24.2" y="54.1">2</text>
<text x="24.2" y="56.6">3</text>
<text x="24.2" y="59.2">4</text>
<text x="29.3" y="59">GND</text>
<text x="91.8" y="54.1">4</text>
<text x="91.8" y="56.6">5</text>
<text x="91.8" y="59.2">6</text>
<text x="145.8" y="54.1">48</text>
<text x="146" y="56.4">50</text>
<text x="146" y="59">52</text>
<text x="151.7" y="54.1">29</text>
<text x="151.7" y="56.6">31</text>
<text x="151.7" y="59.2">33</text>
<text x="166.4" y="54.1">30</text>
<text x="166.4" y="56.6">32</text>
<text x="166.4" y="59.2">34</text>
<text x="171.4" y="59">53</text>
<text x="171.4" y="56.4">51</text>
<text x="223.8" y="56.6">1</text>
<text x="223.8" y="59.2">2</text>
<text x="24.2" y="61.7">5</text>
<text x="24.2" y="64.2">6</text>
<text x="29.3" y="61.5">13</text>
<text x="29.3" y="64">12</text>
<text x="223.8" y="61.7">3</text>
<text x="223.8" y="64.2">4</text>
<text x="24.2" y="66.8">7</text>
<text x="24.2" y="69.3">8</text>
<text x="24.2" y="71.9">9</text>
<text x="29.3" y="69.1">10</text>
<text x="29.3" y="71.7">9</text>
<text x="87.7" y="68">+5V</text>
<text x="91.8" y="71.9">1</text>
<text x="223.8" y="66.8">5</text>
<text x="223.8" y="69.3">6</text>
<text x="223.8" y="71.9">7</text>
<text x="24.2" y="74.4">10</text>
<text x="29.3" y="74.2">8</text>
<text x="91.8" y="74.4">2</text>
<text x="91.8" y="76.9">3</text>
<text x="223.8" y="74.4">8</text>
<text x="91.8" y="79.5">4</text>
<text x="24.2" y="86.9">VCC_J1</text>
<text x="24.2" y="89.4">MOSI_J1</text>
<text x="35.9" y="87.1">1</text>
<text x="35.9" y="89.6">3</text>
<text x="49.6" y="87.1">2</text>
<text x="49.6" y="89.6">4</text>
<text x="54.7" y="86.9">MISO_J1</text>
<text x="54.7" y="89.4">SCK_J1</text>
<text x="223.8" y="84.6">1</text>
<text x="223.8" y="87.1">2</text>
<text x="223.8" y="89.6">3</text>
<text x="29.3" y="91.9">GND</text>
<text x="35.9" y="92.1">5</text>
<text x="49.6" y="92.1">6</text>
<text x="54.7" y="91.9">RESET_J1</text>
<text x="91.8" y="92.1">1</text>
<text x="91.8" y="94.6">2</text>
<text x="212.1" y="93.3">+3.3V</text>
<text x="223.8" y="92.1">4</text>
<text x="91.8" y="97.2">3</text>
<text x="91.8" y="99.7">4</text>
<text x="91.8" y="102.3">5</text>
<text x="91.8" y="104.8">6</text>
<text x="217.2" y="104.6">RESET 2</text>
<text x="217.2" y="107.1">MISO</text>
<text x="223.8" y="102.3">1</text>
<text x="223.8" y="107.3">3</text>
<text x="217.2" y="109.7">MOSI</text>
<text x="217.2" y="112.2">SCK</text>
<text x="223.8" y="109.9">4</text>
<text x="223.8" y="112.4">5</text>
<text x="24.2" y="117.5">1</text>
<text x="24.2" y="120">2</text>
<text x="29.3" y="119.8">6</text>
<text x="29.3" y="117.3">7</text>
<text x="91.8" y="117.5">1</text>
<text x="91.8" y="120">2</text>
<text x="217.2" y="114.7">SDA</text>
<text x="223.8" y="115">6</text>
<text x="223.8" y="117.5">7</text>
<text x="223.8" y="120">8</text>
<text x="24.2" y="122.6">3</text>
<text x="24.2" y="125.1">4</text>
<text x="29.3" y="124.9">4</text>
<text x="29.3" y="122.4">5</text>
<text x="91.8" y="122.6">3</text>
<text x="91.8" y="125.1">4</text>
<text x="207" y="123.8">+3.3V</text>
<text x="24.2" y="127.7">5</text>
<text x="24.2" y="130.2">6</text>
<text x="29.3" y="127.4">3</text>
<text x="91.8" y="127.7">5</text>
<text x="24.2" y="132.7">7</text>
<text x="24.2" y="135.3">8</text>
<text x="223.8" y="132.7">1</text>
<text x="223.8" y="135.3">2</text>
<text x="223.8" y="137.8">3</text>
<text x="39.4" y="141.6">+5V</text>
<text x="72.5" y="141.6">+5V</text>
<text x="135.9" y="141.6">+3.3V</text>
<text x="223.8" y="140.4">4</text>
<text x="223.8" y="142.9">5</text>
<text x="24.2" y="145.4">1</text>
<text x="24.2" y="148">2</text>
<text x="97.7" y="145.1">LM317T</text>
<text x="223.8" y="145.4">6</text>
<text x="24.2" y="150.5">3</text>
<text x="24.2" y="153.1">4</text>
<text x="24.2" y="155.6">5</text>
<text x="43.5" y="153.1">1</text>
<text x="43.5" y="155.6">2</text>
<text x="64.8" y="155.6">1</text>
<text x="94.3" y="150.5">3</text>
<text x="99.1" y="151.7">VI</text>
<text x="114.4" y="151.7">VO</text>
<text x="120.7" y="150.5">2</text>
<text x="24.2" y="158.1">6</text>
<text x="24.2" y="160.7">7</text>
<text x="29.3" y="160.5">20</text>
<text x="43.5" y="158.1">3</text>
<text x="43.5" y="160.7">4</text>
<text x="64.8" y="158.1">2</text>
<text x="79" y="161.6">22u</text>
<text x="91.7" y="161.6">100n</text>
<text x="108.6" y="157.5" transform="rotate(-90 108.6 157.5)">ADJ</text>
<text x="129.7" y="161.6">100n</text>
<text x="142.4" y="161.6">22u</text>
<text x="152.4" y="158.6">FILE NAME:</text>
<text x="226.8" y="158.1">DATE:</text>
<text x="24.2" y="163.2">8</text>
<text x="29.3" y="163">21</text>
<text x="107.4" y="162.3" transform="rotate(-90 107.4 162.3)">1</text>
<text x="153.4" y="164.2">DESIGN TITLE:</text>
<text x="227.1" y="167.5">PAGE:</text>
<text x="152.7" y="169.5">PATH:</text>
<text x="15.7" y="178.4">A</text>
<text x="40.6" y="178.4">B</text>
<text x="65.5" y="178.4">C</text>
<text x="90.4" y="178.4">D</text>
<text x="115.3" y="178.4">E</text>
<text x="140.2" y="178.4">F</text>
<text x="152.2" y="178.4">G</text>
<text x="152.4" y="174.4">BY:</text>
<text x="158" y="174.4">Edson J. Rodrigues</text>
<text x="177.2" y="178.4">H</text>
<text x="198.5" y="174.6">REV:</text>
<text x="202.3" y="178.4">J</text>
<text x="227" y="178.4">K</text>
<text x="230" y="174.6">TIME:</text>
<text x="239.1" y="174.6">14:30:03</text>
</g>
</svg>
